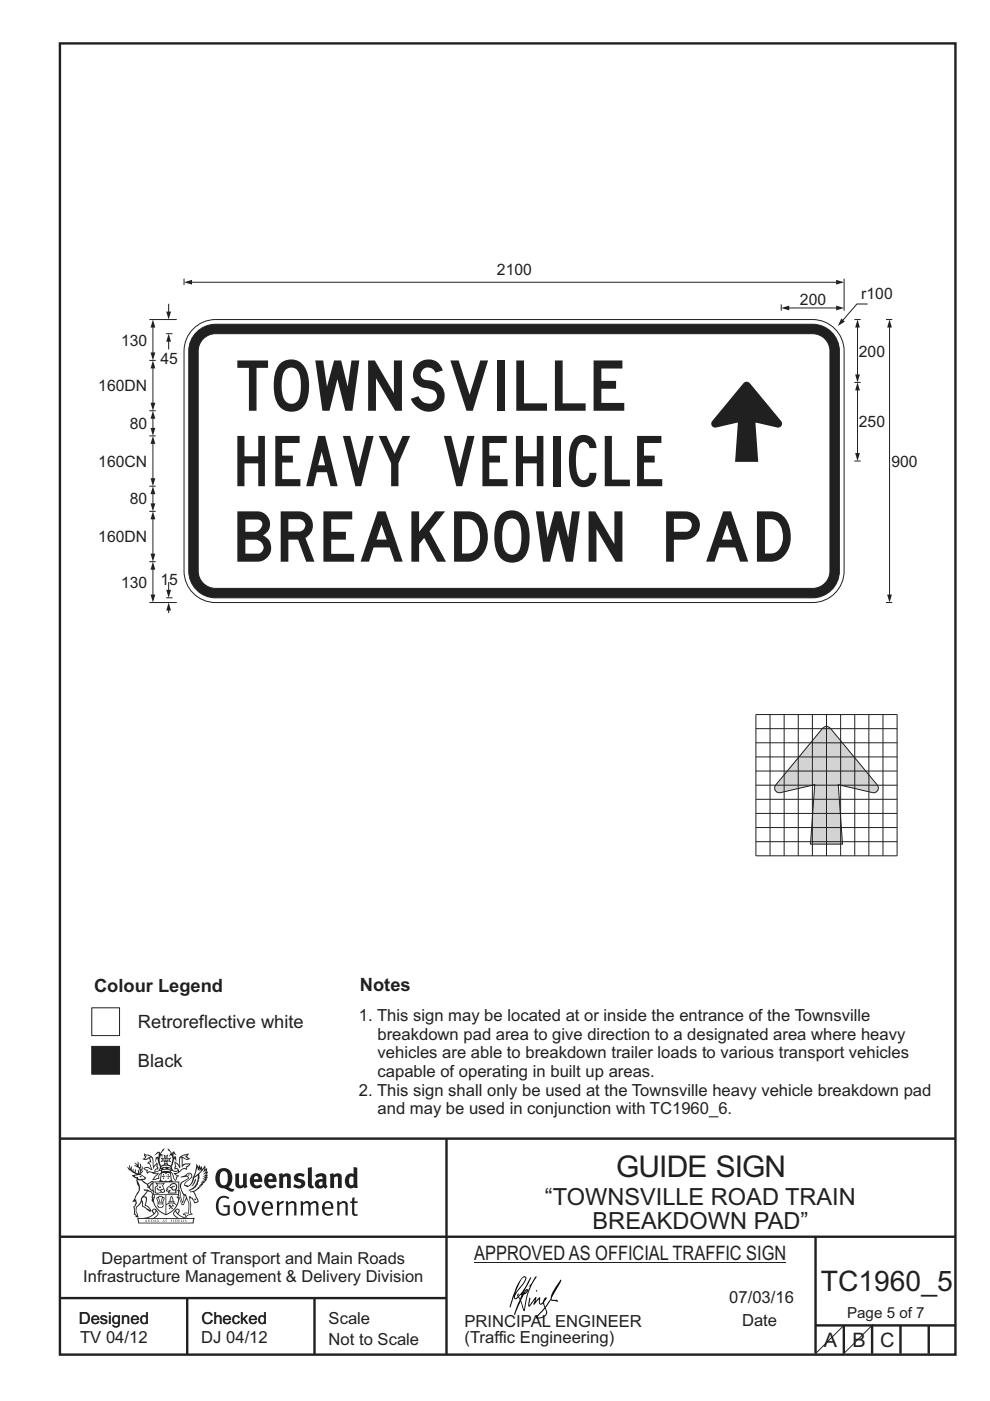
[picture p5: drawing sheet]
<svg xmlns="http://www.w3.org/2000/svg" width="210mm" height="297mm" viewBox="0 0 210 297" stroke-linecap="round" stroke-linejoin="round" font-family="sans-serif">
<g fill="none" stroke="#231f20" stroke-width=".51">
<path d="M12.7 9.2h190v278h-190zM12.7 241.4h189.9M94.7 241.4v45.8M12.7 275.2h82M12.7 262.2h190.1M39.7 275.2v12M66.7 275.2v12M173 262.2v24.8M173 281h29.6M179 281v6M185 281v6M191 281v6"/>
<path d="M197 281v6"/>
</g>
<g fill="#231f20">
<path d="M47 248.5a2.55 2.55 0 0 0 0 2.7l.3 .1a.81 .81 0 0 0 1-.9v-.6a1.04 1.04 0 0 0-1.1-1.5zM46.3 248.1a1.82 1.82 0 0 1 2.1-.2 1.82 1.82 0 0 1 .9 1.9 2.29 2.29 0 0 1-.8 1.9l.7 .3h.5l-.2 .6a2.87 2.87 0 0 1-2-.7 2.12 2.12 0 0 1-1.7-3.1z" fill-rule="evenodd"/>
<path d="M49.9 248.9l.8-.2v2a.46 .46 0 0 0 .2 .6 .46 .46 0 0 0 .7-.2v-2.2l.7-.2v2.4l.2 .5-.6 .4-.2-.3a1.02 1.02 0 0 1-1.2 .2 1.02 1.02 0 0 1-.6-1.1z" fill-rule="evenodd"/>
<path d="M54 249.5l-.1 .5h.9a.49 .49 0 0 0-.2-.6 .49 .49 0 0 0-.6 .1zM53.4 249.2a1.34 1.34 0 0 1 1.6-.3 1.34 1.34 0 0 1 .6 1.5v.2h-1.7a.77 .77 0 0 0 .5 .8 .77 .77 0 0 0 .9-.3l.3 .4a1.59 1.59 0 0 1-2.1 .2 1.59 1.59 0 0 1-.4-2z" fill-rule="evenodd"/>
<path d="M57 249.5l-.1 .5h.9a.49 .49 0 0 0-.2-.6 .49 .49 0 0 0-.6 .1zM56.4 249.2a1.34 1.34 0 0 1 1.6-.3 1.34 1.34 0 0 1 .7 1.5v.2h-1.8a.77 .77 0 0 0 .5 .8 .77 .77 0 0 0 .9-.3l.3 .4a1.59 1.59 0 0 1-2 .2 1.59 1.59 0 0 1-.5-2z" fill-rule="evenodd"/>
<path d="M59.1 248.9l.8-.2 .1 .4a.95 .95 0 0 1 1-.3 .95 .95 0 0 1 .7 .8v2.3h-.8v-2.3a.46 .46 0 0 0-.8 .1v2.2h-.9z" fill-rule="evenodd"/>
<path d="M62.5 249.1a1.75 1.75 0 0 1 2.1-.1l-.2 .5-.6-.2a.43 .43 0 0 0-.6 .3l.4 .3a1.04 1.04 0 0 1 1.2 1.2 1.04 1.04 0 0 1-1.4 .9l-1.2-.4 .3-.6 1 .4 .4-.4a.88 .88 0 0 0-1-.5l-.4-.2-.1-.4z" fill-rule="evenodd"/>
<path d="M65.3 247.6l.8-.2 .1 3.8 .2 .2 .2 .5a.88 .88 0 0 1-1-.1 .88 .88 0 0 1-.3-1z" fill-rule="evenodd"/>
<path d="M67.8 250.6a.43 .43 0 0 0-.1 .7 .43 .43 0 0 0 .7-.1v-.7zM66.8 249.2a1.7 1.7 0 0 1 2.4 .1v1.8l.3 .4-.4 .5-.5-.3a1.03 1.03 0 0 1-1.7-.2 1.03 1.03 0 0 1 .8-1.5h.7v-.4a.8 .8 0 0 0-1.2 .1z" fill-rule="evenodd"/>
<path d="M69.9 248.9l.8-.2 .1 .4a.95 .95 0 0 1 1-.3 .95 .95 0 0 1 .7 .8v2.3h-.8v-2.3a.46 .46 0 0 0-.8 .1v2.2h-.8z" fill-rule="evenodd"/>
<path d="M74.3 249.5a1.48 1.48 0 0 0 0 1.7l.4 .1 .3-.2v-1.5l-.3-.2zM75 247.4l.8 .2 .1 4.3h-.7l-.1-.2a1.26 1.26 0 0 1-1.4 0 1.26 1.26 0 0 1-.6-1.3 1.29 1.29 0 0 1 .5-1.3 1.29 1.29 0 0 1 1.4-.2z" fill-rule="evenodd"/>
<path d="M46.4 253.9a1.72 1.72 0 0 1 2.2 0l-.2 .3a1.24 1.24 0 0 0-1.4-.1 1.24 1.24 0 0 0-.7 1.3 1.49 1.49 0 0 0 1.3 2l.7-.2v-1.3h-.9l-.1-.4h1.4v2a1.93 1.93 0 0 1-2.2-.1 1.93 1.93 0 0 1-.7-2.2l.2-.7z" fill-rule="evenodd"/>
<path d="M50.3 255.2a1.65 1.65 0 0 0 .3 2.2 .99 .99 0 0 0 1-1.5 .78 .78 0 0 0-.4-.8 .78 .78 0 0 0-.9 .1zM50 254.9a1.33 1.33 0 0 1 1.6-.1 1.33 1.33 0 0 1 .5 1.5 1.31 1.31 0 0 1-1.3 1.5 1.31 1.31 0 0 1-1.3-1.6l.1-.5z" fill-rule="evenodd"/>
<path d="M52.5 254.7l.4-.1 .9 2.6 .8-2.5h.5l-1.1 3h-.5z" fill-rule="evenodd"/>
<path d="M56.2 255.2l-.2 .7h1.4a.7 .7 0 0 0-.3-.8 .7 .7 0 0 0-.9 .1zM55.9 255a1.22 1.22 0 0 1 1.5-.2 1.22 1.22 0 0 1 .5 1.5h-1.9a.93 .93 0 0 0 .5 1 .93 .93 0 0 0 1.2-.2l.1 .3a1.43 1.43 0 0 1-1.7 .1 1.43 1.43 0 0 1-.6-1.7z" fill-rule="evenodd"/>
<path d="M58.7 254.8l.4-.2 .1 .5 .4-.3 .6-.2-.2 .6a.66 .66 0 0 0-.8 .6v1.9h-.4z" fill-rule="evenodd"/>
<path d="M60.6 254.8l.4-.2 .1 .5a.94 .94 0 0 1 1-.4 .94 .94 0 0 1 .8 .7v2.3h-.5l-.1-2.5a.81 .81 0 0 0-1.2 .3v2.2h-.4z" fill-rule="evenodd"/>
<path d="M63.7 254.7l.5-.1 .1 .5 .4-.3a.78 .78 0 0 1 1.1 .3 .9 .9 0 0 1 1-.5 .9 .9 0 0 1 .7 .8v2.3h-.4l-.1-2.5a.67 .67 0 0 0-1.1 .3v2.2h-.5v-2.4l-.4-.2-.7 .4v2.2h-.5z" fill-rule="evenodd"/>
<path d="M69 255.2l-.2 .7h1.4a.7 .7 0 0 0-.3-.8 .7 .7 0 0 0-.9 .1zM68.7 255a1.22 1.22 0 0 1 1.5-.2 1.22 1.22 0 0 1 .5 1.5h-1.9a.93 .93 0 0 0 .5 1 .93 .93 0 0 0 1.2-.2l.1 .3a1.44 1.44 0 0 1-1.7 .1 1.44 1.44 0 0 1-.6-1.7z" fill-rule="evenodd"/>
<path d="M71.4 254.8l.5-.2 .1 .5a.94 .94 0 0 1 1-.4 .94 .94 0 0 1 .7 .7v2.3h-.4l-.1-2.5a.81 .81 0 0 0-1.2 .3v2.2h-.5z" fill-rule="evenodd"/>
<path d="M74.7 254l.5-.2v.9h.7l-.1 .4h-.7l.1 2.2 .1 .1h.5l.1 .3a.75 .75 0 0 1-1.2-.6v-2h-.4v-.4h.4z" fill-rule="evenodd"/>
<path d="M30.8 244.9l1.1 .3-.9 .5h-.4l.5-.5zM31.8 245.5l.2-.1a2.44 2.44 0 0 1 .4 2l.1 .4 .7-1-.1 .6 .3 .3a.57 .57 0 0 0-.6 .8l-1-.2-.5 .2 .1-.5-.7-.2 .6-.2 1 .5 .1-.1-.6-1.3-.2-.1 .5-.1zM30.7 244.5l-.2 .4 .3 .4-.6 .4a1.04 1.04 0 0 0 1.4-.1l.2 .7h-.4l-.2 .4a.94 .94 0 0 1 .9 1.1l-.2-.1a1.16 1.16 0 0 0-1.5-.1l.3 .4 .4 .2 .1 .5 .2 .2v-.2a.94 .94 0 0 1 1.1 .2h.9l-1.2 1.2a1.13 1.13 0 0 0 1.2-.2l.4-.1-.1-.4 .5-.7a.83 .83 0 0 0-.6 1.1l-.3-.1-.7 .3 1.1-1.4-.5 .2-.5-.1 1.3-.5-.2-.2-.8 .4v-.3l.2-.2 .3 .1 .1-.3-.2-.4v-.6l-.2-.3-.6 .9v-.7a1.42 1.42 0 0 0-1.7-1.8z" fill-rule="evenodd"/>
<path d="M38.5 245.3l.5-.3 .7-.1-.6 .3 .8 .5h-.3zM38.3 245.5h.2l.1 2a1.69 1.69 0 0 1 1.5-.7l-.7 .5 .1 .5a1.1 1.1 0 0 0-1.5 .6l-.1-.5-.2-.2h-.5l.2-.4-.2-.7a1.42 1.42 0 0 1 .8 1.1l.2-.1zM37.1 246.2l.1 1-.2 .3v.5l.6-.1 .1 .2a.96 .96 0 0 1-1.1-.1l-.1 .1a1.06 1.06 0 0 0 1.3 .2v.1a.72 .72 0 0 1-1 .2l.3 .5 .6 .3-.4 .1-.1 .7-.3-.4-.3-1.1-.4-.4 .4 .9a1.54 1.54 0 0 0 .6 1.2l.2-.3a.58 .58 0 0 1 .5-.7l.1-.2h-.3l-.4-.3 .9-.5a.93 .93 0 0 1 1.1-.5l.1 .2 .2-.1 .1-.5a.99 .99 0 0 0 .7-.9l-1.3 .1-.4 .3v-1.5l.9 .4 .8-.3h-.3l-.5-.4 .4-.7-.7 .2a1.46 1.46 0 0 0-1.3 2.1v.4l-.2-.4z" fill-rule="evenodd"/>
<path d="M35.6 248.9l.2 .1-.1 .4h.3l-.3 .1v.5l-.1-.6h-.3l.3-.1z" fill-rule="evenodd"/>
<path d="M34.6 248.9l.2 .1-.1 .3 .4 .1h-.4v.6l-.1-.5-.3-.1h.3z" fill-rule="evenodd"/>
<path d="M34.3 248.8a.57 .57 0 0 1 .9 .2 .57 .57 0 0 1 .9-.2l.2 1.4-.2 .1a.57 .57 0 0 1-.9-.1 .69 .69 0 0 1-1.1 0zM34.2 248.1l-.3 2.1-.2 .4h2.9l-.1-.4-.3-2.1h-.2v.3l-.8-.1-.9 .1 .1-.3z" fill-rule="evenodd"/>
<path d="M34.2 252.4a.3 .3 0 0 0 .6 0 .3 .3 0 0 0-.6 0zM33.3 251l.3 .3-.3 .3a.79 .79 0 0 0 0 1.3l.8-.2-.1-.3a.55 .55 0 0 1-.7-.6h.1l.1 .3 .4 .1 .8-.2-.4-.7 .4-.3-.7 .1zM33 250.7l1.1 .2 .9-.2-.4 .7 .4 1.1a.56 .56 0 0 1-.8 .3l-.2 .1a.73 .73 0 0 1-.9 .1 .73 .73 0 0 1-.3-.9v-.4l.5-.4z" fill-rule="evenodd"/>
<path d="M35.6 251.9l.7-.5a.58 .58 0 0 1 1-.1 .58 .58 0 0 1-.5 .9l-.2-.3a.43 .43 0 0 1 .6-.3v-.1a.57 .57 0 0 0-.8 .2l-.2-.1-.3 .2 .4 .1a.55 .55 0 0 0 .9 .5v.5h-1.3l.3-.4-.1-.2-.6 .1 .2-.2-.2-.1zM35.4 251.8l-.1 .2a.39 .39 0 0 0 .2 .7l.3-.1-.2 .5h1.9l-.1-.8a.86 .86 0 0 0-.1-1.4 .86 .86 0 0 0-1.3 .4z" fill-rule="evenodd"/>
<path d="M36 254.8h.8v.2h-.8zM36.4 253.8l.2 .8h-.4zM36.4 253.5l-.3 .5-.1 .6h-.2v.4l-.7 .4 .1 .2a1.48 1.48 0 0 1 2.2 .1l.2-.1-.6-.5v-.5h-.2l-.1-.6z" fill-rule="evenodd"/>
<path d="M35.8 255.4l.3 .1 .2 .3 .3-.2-.2-.2a.38 .38 0 0 1 .4 .5l-.1-.2-.3 .3 .3 .2-.3 .2-.1-.3-.4 .3-.1-.2 .4-.3-.2-.1-.1 .1z" fill-rule="evenodd"/>
<path d="M34.5 254h.2v.2l-.3 .6h-.1zM33.6 255.3h.9v.2a.55 .55 0 0 1-.8 .4v-.2h-.2zM33.4 254h.2l.2 .8h-.2zM33.6 255h.8l.1 .1-.8 .1zM33.8 253.7h.5l-.2 1.1h-.2zM33.3 253.8l-.1 .3 .3 1.2a.48 .48 0 0 0-.1 .5 .48 .48 0 0 0 .4 .3l.6-.1a.49 .49 0 0 0 .2-.7l.3-1.2-.1-.3a1.42 1.42 0 0 0-1.5 0z" fill-rule="evenodd"/>
<path d="M33.6 251.6h.5l.1 .3h-.4z" fill-rule="evenodd"/>
<path d="M41.3 250.1l.3-.2-.2 .9-.6 .7h-.2l.5-.7z" fill-rule="evenodd"/>
<path d="M39.7 249l.3-.2 .5 .2a.88 .88 0 0 1-.6 1.1 1.22 1.22 0 0 0-.8 1.3l.5 .2a.72 .72 0 0 0 .9-.4l.5-.8 .2-.6 .8-.6v.3a2.85 2.85 0 0 1-2 2.8l.1 .1a2.13 2.13 0 0 0 1.9-1.5l-.1-.2a2.01 2.01 0 0 0 .3-1.8l1.2-1.3-.4 1 .7-.5-.7 1 .8-.4-.8 .8 .7-.1-.9 .5 .8-.1-.8 .4h.7l-.8 .3 .3 .2h-.4l.2 .4-.4-.1 .2 .3h-.4l.1 .3h-.1a2.16 2.16 0 0 1-2 1l.1 .2h.4a.76 .76 0 0 1 .7 .7l.5 1.2-.6 .2a1.45 1.45 0 0 0-1.2-1.3l.3 1.8-.1 1.9 .4 .2a1.07 1.07 0 0 0-1.2 .4v-.3l-.5-.2a.87 .87 0 0 1 1-.1l.1-.7a4.4 4.4 0 0 0-.6-3.1l-.1-.3h-.2a2.16 2.16 0 0 1-.7-2.2l.3-.3 1.2-.8a.55 .55 0 0 0-.4-.7zM37.8 252.4a.76 .76 0 0 1 .3 1.1l.6 1.6 .4-1.7 .2 .1a.61 .61 0 0 1-.1 .9l-.3 .9h-.2l-.7-1.6-.3 .1a1.18 1.18 0 0 0 .1-1.4zM41.8 247.5l.2 .8 .3-.6v.6l.3-.5a1.9 1.9 0 0 1-1.1 1.4l-.3 .3zM38.2 249.6l1.4-.1 .2 .1v.3l-.5 .3a1.26 1.26 0 0 0-1 1.9l.2 .7a1.84 1.84 0 0 1 .2 2l-.4-1.3a.96 .96 0 0 0-.4-1.3l-.4 .3a.78 .78 0 0 1-.1 1.3l.2 .2h.4l.4 1.1a.38 .38 0 0 0 .2 .4 .38 .38 0 0 0 .4-.1l.6-1.2a2.94 2.94 0 0 1 .3 2.5v.5l-.8-.1-.3 .4v.2l.4-.1 .1 .4 .2 .1a1.02 1.02 0 0 1 1.3-.5l-.1-.4-.3-.1 .2-1.7-.3-1.4 .1 .1a1.14 1.14 0 0 1 .7 .9 .63 .63 0 0 0 .9-.2 .63 .63 0 0 0-.2-.8l-.6-1.3 .9-.6 .2-.3 .2-.1v-.2h.3l-.1-.3h.4l-.1-.3 .5-.1-.2-.2 .5-.4 .1-.2-.3 .1 .5-.6-.3 .1 .3-.6-.4 .1 .4-.5v-.3l-.3 .2 .1-.6v-.3l-.4 .3-.1-.8-.5 .8-.2-.7-.2 .5-.3-.8-.1 .6-.5-.8-.1 1.4-.7 1.9a1.81 1.81 0 0 1-.9 1.4l-.6-.2a1.75 1.75 0 0 1 1.1-1.2 .75 .75 0 0 0 .1-1.3 .75 .75 0 0 0-1.2 .5z" fill-rule="evenodd"/>
<path d="M41.2 254.2l.3-.1 .1 .3h-.4z" fill-rule="evenodd"/>
<path d="M29.4 258.4h11.6l-.2 .8h-11.3zM31.3 258.2l.5-.1a2.48 2.48 0 0 0 1.4-1.3l.2 .6-.5 .5-.4 .3zM32.5 256.6l.3-.2 .2 .2-.3 .6zM37.2 256.8a2.65 2.65 0 0 0 1.8 1.4h-1.1l-.5-.3-.5-.5zM37.4 256.6l.2-.2 .3 .2-.3 .6zM29.2 258.2l.1 1.2h11.7l.3-1.1-.2-.1a4.1 4.1 0 0 1-3.3-.9l.3-.4-.1-.5a1.06 1.06 0 0 0-1.3 .9l.2 .4 .6 .5h-4.7l.3-.1a.84 .84 0 0 0 .6-.7 .84 .84 0 0 0-.5-.9l-.3-.2-.5 .1-.1 .5 .3 .4a4.2 4.2 0 0 1-3.4 .9z" fill-rule="evenodd"/>
<path d="M31 258.7l.1 .2h-.2zM31 258.6l-.3 .5 .4-.1 .2 .1z" fill-rule="evenodd"/>
<path d="M31.3 258.6h.2v.4a.25 .25 0 0 0 .3-.1 .25 .25 0 0 0-.1-.3h.1a.29 .29 0 0 1 0 .4 .29 .29 0 0 1-.4 0 .29 .29 0 0 1 0-.4z" fill-rule="evenodd"/>
<path d="M32.2 258.6a.22 .22 0 0 1 .3 .2 .22 .22 0 0 1-.3 .2zM32 258.6v.5a.33 .33 0 0 0 .5-.1 .33 .33 0 0 0 0-.4 .33 .33 0 0 0-.5 0z" fill-rule="evenodd"/>
<path d="M32.9 258.7l.1 .2h-.2zM32.9 258.6l-.2 .5 .3-.1 .2 .1z" fill-rule="evenodd"/>
<path d="M33.3 258.6h.2v.2l.3-.2-.2 .2 .2 .3-.3-.2-.1 .2h-.1l.2-.3z" fill-rule="evenodd"/>
<path d="M34.7 258.7l.1 .2h-.2zM34.7 258.6l-.3 .5 .4-.1 .2 .1z" fill-rule="evenodd"/>
<path d="M35 258.6h.4h-.1v.5h-.2l.1-.5z" fill-rule="evenodd"/>
<path d="M36.2 258.6h.3h-.2v.2h.2h-.2l.1 .3h-.2z" fill-rule="evenodd"/>
<path d="M36.7 258.6h.2v.5h-.2z" fill-rule="evenodd"/>
<path d="M37.3 258.6a.22 .22 0 0 1 .3 .2 .22 .22 0 0 1-.3 .2zM37.1 258.6v.5a.33 .33 0 0 0 .5-.1 .33 .33 0 0 0 0-.4 .33 .33 0 0 0-.5 0z" fill-rule="evenodd"/>
<path d="M37.8 258.6h.3h-.1v.2h.1h-.1v.2l.1 .1h-.3z" fill-rule="evenodd"/>
<path d="M38.3 258.6h.3l-.1 .4 .2 .1h-.4z" fill-rule="evenodd"/>
<path d="M38.9 258.6h.2v.5h-.2z" fill-rule="evenodd"/>
<path d="M39.3 258.6h.2l-.2 .1 .2 .2-.1 .2h-.1v-.2l.2 .1z" fill-rule="evenodd"/>
<path d="M34.2 247.4a1.51 1.51 0 0 1 2 .2 2.67 2.67 0 0 0-2.1 0zM35.7 247.6l.4 .2 .1 .2-.4-.1zM34.6 247.7l.4-.1 .2 .2h-.4zM34 247.9l.3 .1-.3 .1zM34.9 246.9l.3-.2 .2 .2zM34.9 245.7h.2v.4h-.2zM35 245.1l.2 .2 .2-.2-.1 .4h-.2zM35.1 246.3h.2l.1 .4-.2-.2-.2 .2zM35.3 245.7h.2v.4h-.2zM34.4 245.7l.3 .1v.2l-.3 .1 .2-.2zM35.7 245.8l.3-.1-.2 .2 .2 .2-.4-.1zM32.7 244.9l1-.5-.1 1-.2-.1-.4 .1-.2 1.1 .5-1 .2 .9a1.84 1.84 0 0 1 .3 1.7l.4 .1a2.48 2.48 0 0 1 2.2 .1l.2-.3-.2-.7 .7-1.7 .4 .6-.2-1-.2-.1-.2 .3v-.9l.6 .4-.6-.7h-.3l-.1 .4-.5-.8-.5-.3 .2 .4 .5 .6-.4 .7 .4-.3a2.06 2.06 0 0 1 0 2.2l-.6-.2-.1-.6 .1-.1 .8 .2-.4-.5 .4-.5-.7 .2-.2-.2 .2-.7-.5 .4-.5-.4 .2 .7-.2 .2-.7-.2 .4 .5-.4 .5 .7-.2 .2 .1-.2 .6-.5 .2a2.02 2.02 0 0 1 0-2.2l.3 .5-.1-.6-.3-.1 .8-1.2-.5 .3-.4 .7-.2-.3a.8 .8 0 0 0-.8 .5z" fill-rule="evenodd"/>
<path d="M29.2 250.1l.3 .2a.61 .61 0 0 1 .8 .3l.3 .2a.8 .8 0 0 1 .6 1l.4 .1 .5 .6a1 1 0 0 1 .5 1l-.1 .7v-.5h-.1a.96 .96 0 0 0-.8-1.3l-.3-.2h-.6l-.1-.1-.2 .1 .2 .3h.5l-1.1 1.4-.2 .9-.4 .6a1.33 1.33 0 0 0-.5 1.8l.2 .5a1.26 1.26 0 0 1-.5-1.4l-.1-.4a1.56 1.56 0 0 0 .4-1.7l-.3 .2 .2-.5a3.2 3.2 0 0 0 .7-3zM30.4 253.9h.4a2.06 2.06 0 0 1-.1 1.6l.7 .5 .4 .5-.6-.2-.8-.6-.1-.9a.51 .51 0 0 1 .1-.9zM28.6 249.3a1.52 1.52 0 0 1 2.1 .6l-1.1 .1-.2-.1-.2-.4-.4 .1zM27.5 247v.8l-.3-.4-.2 .1a3.1 3.1 0 0 0 2 1.5l-1 .1 .5 .6 .5 .1v1.1a1.84 1.84 0 0 1-.2 2.5l-.4 .9-.4 .4 .3 .1 .4-.1 .1 .4-.2 .5-.3 .2 .1 1.8 .2-.1 .2 .6h.2l.4-.1-.1-.5a1.3 1.3 0 0 1-.1-1.6l.8-1.1 .2 1.1 .6 .2 .4 .6 .2-.2 .2 .4 .5-.1a1.85 1.85 0 0 0-1.2-1.3l.1-.3a1.39 1.39 0 0 0 0-1.5h-.5l.5-.6a.66 .66 0 0 1 .9-.4 .66 .66 0 0 1 .3 .9l-.1 .4h.2v.1l-.2 .3 .2 .5 .2-.3a2.24 2.24 0 0 0 .1-2.2 .73 .73 0 0 1-.7-.6 .73 .73 0 0 1 .5-.8l.1-.2a.94 .94 0 0 0-.9 .8 .48 .48 0 0 1-.1-.5 .48 .48 0 0 1 .5-.3l.5-.3a.51 .51 0 0 0-.8 .2l-.5 .3-1-.8 .6-.1 .1-.5-1.1-.7 .5-.4v-.4l-.5 .5 .1-.2a.69 .69 0 0 0 .2-1.1v.5l-.3 .2 .1-1.1-.3-.2 .1 .6-.1 .2-.4-1.2v.6l-.7-.3 .6 .6-.6-.2 .2 .3a1 1 0 0 1 .8 1.5l-.2-.8v.8l-.5-.2-.1-.7-.2 .6-.2-.1v-.6l-.2 .4-.2-.2 .1-.7-.2 .5z" fill-rule="evenodd"/>
<path d="M29.5 249.5l.3-.2 .3 .3z" fill-rule="evenodd"/>
<path d="M32.4 250.5h5.6v2l-.2-.1v-1.7h-5.2v2.5h5.2v-.8l.1 .2-.1 1.1v-.3h-2.5v4a4.1 4.1 0 0 0 2.6-3.6l.1-.1a4 4 0 0 1-2.8 3.9 4.2 4.2 0 0 1-2.8-4.7l.1 1.3 .1-.1a3.8 3.8 0 0 0 2.5 3.3v-4h-2.5l-.2-.9z" fill-rule="evenodd"/>
<circle cx="40" cy="249.1" r=".17"/>
</g>
<path d="M100.6 267.7h66.2M179 281l-6 6" fill="none" stroke="#231f20" stroke-width=".21"/>
<g fill="#000">
<path d="M111.6 273.7l.2-.2-.5 .7zM110.4 274.5l.2 .1-.3 .8-.2-.5zM110.9 270.9h.5a9.3 9.3 0 0 1-2 3.1l-.1 .3 1-2.5zM110.6 271a14.7 14.7 0 0 0-2.2 4.9l-.3 1.2 .1 .1 .8-2.3a.42 .42 0 0 0 .2 .6 .42 .42 0 0 0 .6-.3l.2-.1 .2 .5-1.1 3.2h.2l1.1-2.9 .6 1.9 .2 .2 .2-.5a13.5 13.5 0 0 1 2-6.2l.4-.5-.1-.2-1.6 2.1 .4-.1a14.9 14.9 0 0 0-1.3 5.1l-.4-1.1a1.39 1.39 0 0 1 .2-1.9l.1-.2a.92 .92 0 0 0 .8-1.2 .75 .75 0 0 0-.8 .7l-.1 .2 1.6-3.4h-.1l-.4 .7a10.5 10.5 0 0 1-2.2 3.3l.2-.5a.32 .32 0 0 0-.4 .2 .32 .32 0 0 0 .1 .4l-.5 .4a3.2 3.2 0 0 1 1.1-2.3l.5-.6a2.49 2.49 0 0 0 .7-1.6l-.4-.2z" fill-rule="evenodd"/>
<path d="M113.7 273.6l.3 .2h-.3z" fill-rule="evenodd"/>
<path d="M115.6 277.5a1.15 1.15 0 0 1 .1 1.3 1.15 1.15 0 0 1-1.2 .5l-.6 .1zM112.2 275.2l-.2 1.6 .2 .2 1.2-1.5-.2 1.1 1.1-1.1a.94 .94 0 0 0 .4 1.1l.5-.3 .3 .9-1.2 1.3a.98 .98 0 0 0-.5 1 1.9 1.9 0 0 0 2.3-1.3l-.1-.2a1.02 1.02 0 0 1 .2-1.4l.6-1 1.5 .3-.2-.4v.2l-1.1-.1v-.3l2-3.6 .1-.2-.2-.2-1.7 2.8a6.6 6.6 0 0 1-1.6 2.9l-.1-.2a1.01 1.01 0 0 1 .4-1.4l.1-.2-.3-.1-.4 .4-.1 .5-.6 .4-.1-.4 .1-.9-.2-.1-.9 1 .3-1h-.2l-1.4 1.8 .3-1.5v-.1z" fill-rule="evenodd"/>
</g>
<path d="M19.5 221.9h5.9v5.8h-5.9z" fill-rule="evenodd" fill="#231f20" stroke="#231f20" stroke-width=".21"/>
<path d="M19.5 213.7h5.9v5.9h-5.9z" fill-rule="evenodd" fill="#fff" stroke="#231f20" stroke-width=".21"/>
<path d="M185.2 280.8l-6 5.9" fill="none" stroke="#231f20" stroke-width=".21"/>
<path d="M41.3 69.4a6.6 6.6 0 0 1 4.4-1.6h126.7a6.7 6.7 0 0 1 6.6 6.6v46.7a6.7 6.7 0 0 1-6.6 6.7h-126.7a6.7 6.7 0 0 1-6.7-6.7v-46.7a6.7 6.7 0 0 1 2.3-5z" fill-rule="evenodd" fill="#fff" stroke="#231f20" stroke-width=".21"/>
<path d="M41.7 70.4a5.7 5.7 0 0 1 4-1.6h126.7a5.7 5.7 0 0 1 5.6 5.6v46.7a5.7 5.7 0 0 1-5.6 5.7h-126.7a5.7 5.7 0 0 1-5.7-5.7v-46.7a5.6 5.6 0 0 1 1.7-4z" fill-rule="evenodd" fill="#231f20" stroke="#231f20" stroke-width=".21"/>
<path d="M43.1 71.8a3.7 3.7 0 0 1 2.6-1h126.7a3.7 3.7 0 0 1 3.6 3.6v46.7a3.7 3.7 0 0 1-3.6 3.7h-126.7a3.7 3.7 0 0 1-3.7-3.7v-46.7a3.7 3.7 0 0 1 1.1-2.6z" fill-rule="evenodd" fill="#fff" stroke="#231f20" stroke-width=".21"/>
<path d="M157.8 81.4l.6-.3 .5 .3 6.6 8a.67 .67 0 0 1 .1 .8 .67 .67 0 0 1-.7 .3l-4.9-1.2 .6 8.4h-4.5l.6-8.4-4.8 1.2a.67 .67 0 0 1-.8-.3 .67 .67 0 0 1 .1-.8z" fill-rule="evenodd" fill="#231f20" stroke="#231f20" stroke-width=".36"/>
<path d="M39 59.1v1.3M40.6 59.8h136.9" fill="none" stroke="#231f20" stroke-width=".21"/>
<g fill="#231f20">
<path d="M39 59.8l1.7-.5v1z"/>
<path d="M177.3 59.3l1.7 .5-1.7 .5z"/>
</g>
<path d="M184 64.5h-2.2l-3.1 3.5" fill="none" stroke="#231f20" stroke-width=".21"/>
<path d="M178.4 67.5l.8 .7-1.5 .9z" fill="#231f20"/>
<path d="M179 59.1v6.8M31.7 119.1h1.3M31.7 127.8h5.8M32.4 120.6v5.6" fill="none" stroke="#231f20" stroke-width=".21"/>
<g fill="#231f20">
<path d="M31.9 126.1h1l-.5 1.7z"/>
<path d="M32.4 119.1l.5 1.7h-1z"/>
</g>
<path d="M31.7 76.4h1.3M31.7 67.8h5.8M32.4 69.3v5.6M35.2 70.8h1.4M31.7 92.4h1.3M31.7 87.1h1.3M31.7 108.4h1.3M31.7 103.1h1.3" fill="none" stroke="#231f20" stroke-width=".21"/>
<g fill="#231f20">
<path d="M31.9 74.7h1l-.5 1.7z"/>
<path d="M32.4 67.8l.5 1.6h-1z"/>
</g>
<path d="M35.8 64.4v1.8" fill="none" stroke="#231f20" stroke-width=".21"/>
<path d="M35.3 66.1h1l-.5 1.7z" fill="#231f20"/>
<path d="M32.4 78v7.5" fill="none" stroke="#231f20" stroke-width=".21"/>
<g fill="#231f20">
<path d="M32.4 76.4l.5 1.7h-1z"/>
<path d="M31.9 85.4h1l-.5 1.7z"/>
</g>
<path d="M32.4 88.6v2.3" fill="none" stroke="#231f20" stroke-width=".21"/>
<g fill="#231f20">
<path d="M31.9 90.7h1l-.5 1.7z"/>
<path d="M32.4 87.1l.5 1.7h-1z"/>
</g>
<path d="M32.4 94v7.5" fill="none" stroke="#231f20" stroke-width=".21"/>
<g fill="#231f20">
<path d="M32.4 92.4l.5 1.7h-1z"/>
<path d="M31.9 101.4h1l-.5 1.7z"/>
</g>
<path d="M32.4 104.6v2.3" fill="none" stroke="#231f20" stroke-width=".21"/>
<g fill="#231f20">
<path d="M31.9 106.7h1l-.5 1.7z"/>
<path d="M32.4 103.1l.5 1.7h-1z"/>
</g>
<path d="M32.4 110v7.5" fill="none" stroke="#231f20" stroke-width=".21"/>
<g fill="#231f20">
<path d="M32.4 108.4l.5 1.7h-1z"/>
<path d="M31.9 117.4h1l-.5 1.7z"/>
</g>
<path d="M35.8 72.3v1.8" fill="none" stroke="#231f20" stroke-width=".21"/>
<path d="M35.8 70.8l.5 1.6h-1z" fill="#231f20"/>
<path d="M35.2 126.8h1.4M35.8 123.4v1.8" fill="none" stroke="#231f20" stroke-width=".21"/>
<path d="M35.3 125.1h1l-.5 1.7z" fill="#231f20"/>
<path d="M35.8 129.3v.7" fill="none" stroke="#231f20" stroke-width=".21"/>
<path d="M35.8 127.8l.5 1.6h-1z" fill="#231f20"/>
<path d="M187.9 67.8h1.4M188.7 69.3v56.9M187.9 127.8h1.4" fill="none" stroke="#231f20" stroke-width=".21"/>
<g fill="#231f20">
<path d="M188.2 126.1h1l-.5 1.7z"/>
<path d="M188.7 67.8l.5 1.6h-1z"/>
</g>
<path d="M181.9 82.6v13.6" fill="none" stroke="#231f20" stroke-width=".21"/>
<g fill="#231f20">
<path d="M181.4 96.1h1l-.5 1.6z"/>
<path d="M181.9 81.1l.5 1.7h-1z"/>
</g>
<path d="M167.2 65.3h10.3" fill="none" stroke="#231f20" stroke-width=".21"/>
<g fill="#231f20">
<path d="M165.7 65.3l1.7-.5v1z"/>
<path d="M177.3 64.8l1.7 .5-1.7 .5z"/>
</g>
<path d="M165.7 64.5v1.4M181.2 67.8h1.4M181.9 69.3v10.2M181.2 81.1h1.4M181.2 97.7h1.4" fill="none" stroke="#231f20" stroke-width=".21"/>
<g fill="#231f20">
<path d="M181.4 79.4h1l-.5 1.7z"/>
<path d="M181.9 67.8l.5 1.6h-1z"/>
</g>
<path d="M174.5 154.4l.1-.1a.95 .95 0 0 1 1.5 .1l9.9 12a1 1 0 0 1 .2 1.2 1 1 0 0 1-1.1 .5l-7.3-1.7 .9 12.6h-6.8l.9-12.6-7.3 1.7a1 1 0 0 1-1.1-.5 1 1 0 0 1 .2-1.2z" fill-rule="evenodd" fill="#d1d3d4" stroke="#231f20" stroke-width=".21"/>
<g fill="none" stroke="#231f20" stroke-width=".21">
<path d="M160.3 151.5h30v29.9h-30zM160.3 157.5h30M160.3 154.5h30M163.3 151.5v29.9M166.3 151.5v29.9M169.3 151.5v29.9M172.3 151.5v29.9M175.3 151.5v29.9M178.3 151.5v29.9M181.3 151.5v29.9M184.3 151.5v29.9M187.3 151.5v29.9"/>
<path d="M160.3 178.5h30M160.3 175.5h30M160.3 172.5h30M160.3 169.5h30M160.3 166.5h30M160.3 163.5h30M160.3 160.5h30"/>
</g>
<g font-size="10.7" fill="#231f20">
<text x="50.3" y="87.1">TOWNSVILLE</text>
<text x="50.3" y="103.1">HEAVY VEHICLE</text>
<text x="50.3" y="119.1">BREAKDOWN PAD</text>
</g>
<text font-size="6.4" fill="#231f20" x="130.7" y="249.6">GUIDE SIGN</text>
<text font-size="6" fill="#231f20" x="174.1" y="273.7">TC1960_5</text>
<g font-size="5" fill="#231f20">
<text x="115.6" y="255.4">“TOWNSVILLE ROAD TRAIN</text>
<text x="125.7" y="260.6">BREAKDOWN PAD”</text>
</g>
<g font-size="4.2" fill="#231f20">
<text x="100.6" y="267.2">APPROVED AS OFFICIAL TRAFFIC SIGN</text>
<text x="174.7" y="285.6">A</text>
<text x="180.8" y="285.6">B</text>
<text x="186.7" y="285.6">C</text>
</g>
<g font-size="3.9" fill="#231f20">
<text x="19.9" y="210.4">Colour Legend</text>
<text x="76.3" y="210.1">Notes</text>
<text x="29.3" y="218">Retroreflective white</text>
<text x="29.3" y="226.2">Black</text>
</g>
<g font-size="3.5" fill="#231f20">
<text x="76.1" y="216.5">1. This sign may be located at or inside the entrance of the Townsville</text>
<text x="80.1" y="220.5">breakdown pad area to give direction to a designated area where heavy</text>
<text x="80.1" y="224.4">vehicles are able to breakdown trailer loads to various transport vehicles</text>
<text x="76.1" y="232.3">2. This sign shall only be used at the Townsville heavy vehicle breakdown pad</text>
<text x="80.1" y="228.3">capable of operating in built up areas.</text>
<text x="80.1" y="236.2">and may be used in conjunction with TC1960_6.</text>
<text x="21.5" y="267.9">Department of Transport and Main Roads</text>
<text x="17.7" y="271.8">Infrastructure Management &amp; Delivery Division</text>
<text x="16.7" y="280.7">Designed</text>
<text x="42.7" y="280.7">Checked</text>
<text x="69.7" y="280.7">Scale</text>
<text x="98.5" y="281.4">PRINCIPAL ENGINEER</text>
<text x="154.7" y="276.2">07/03/16</text>
<text x="157.4" y="281.2">Date</text>
<text x="17" y="284.8">TV 04/12</text>
<text x="42.7" y="284.8">DJ 04/12</text>
<text x="69.7" y="285.2">Not to Scale</text>
<text x="98.5" y="284.8">(Traffic Engineering)</text>
</g>
<g font-size="3.3" fill="#231f20">
<text x="105.4" y="58.3">2100</text>
<text x="169.7" y="64.6">200</text>
<text x="182.7" y="63.3">r100</text>
<text x="25.7" y="73.3">130</text>
<text x="34" y="77.1">45</text>
<text x="182.2" y="75.6">200</text>
<text x="20.9" y="82.9">160DN</text>
<text x="27.5" y="90.9">80</text>
<text x="182.2" y="90.6">250</text>
<text x="20.9" y="98.9">160CN</text>
<text x="189.1" y="98.9">900</text>
<text x="27.5" y="106.9">80</text>
<text x="20.9" y="114.9">160DN</text>
<text x="25.7" y="124.6">130</text>
<text x="34" y="123.9">15</text>
</g>
<text font-size="3.2" fill="#231f20" x="179.7" y="279.5">Page 5 of 7</text>
</svg>
